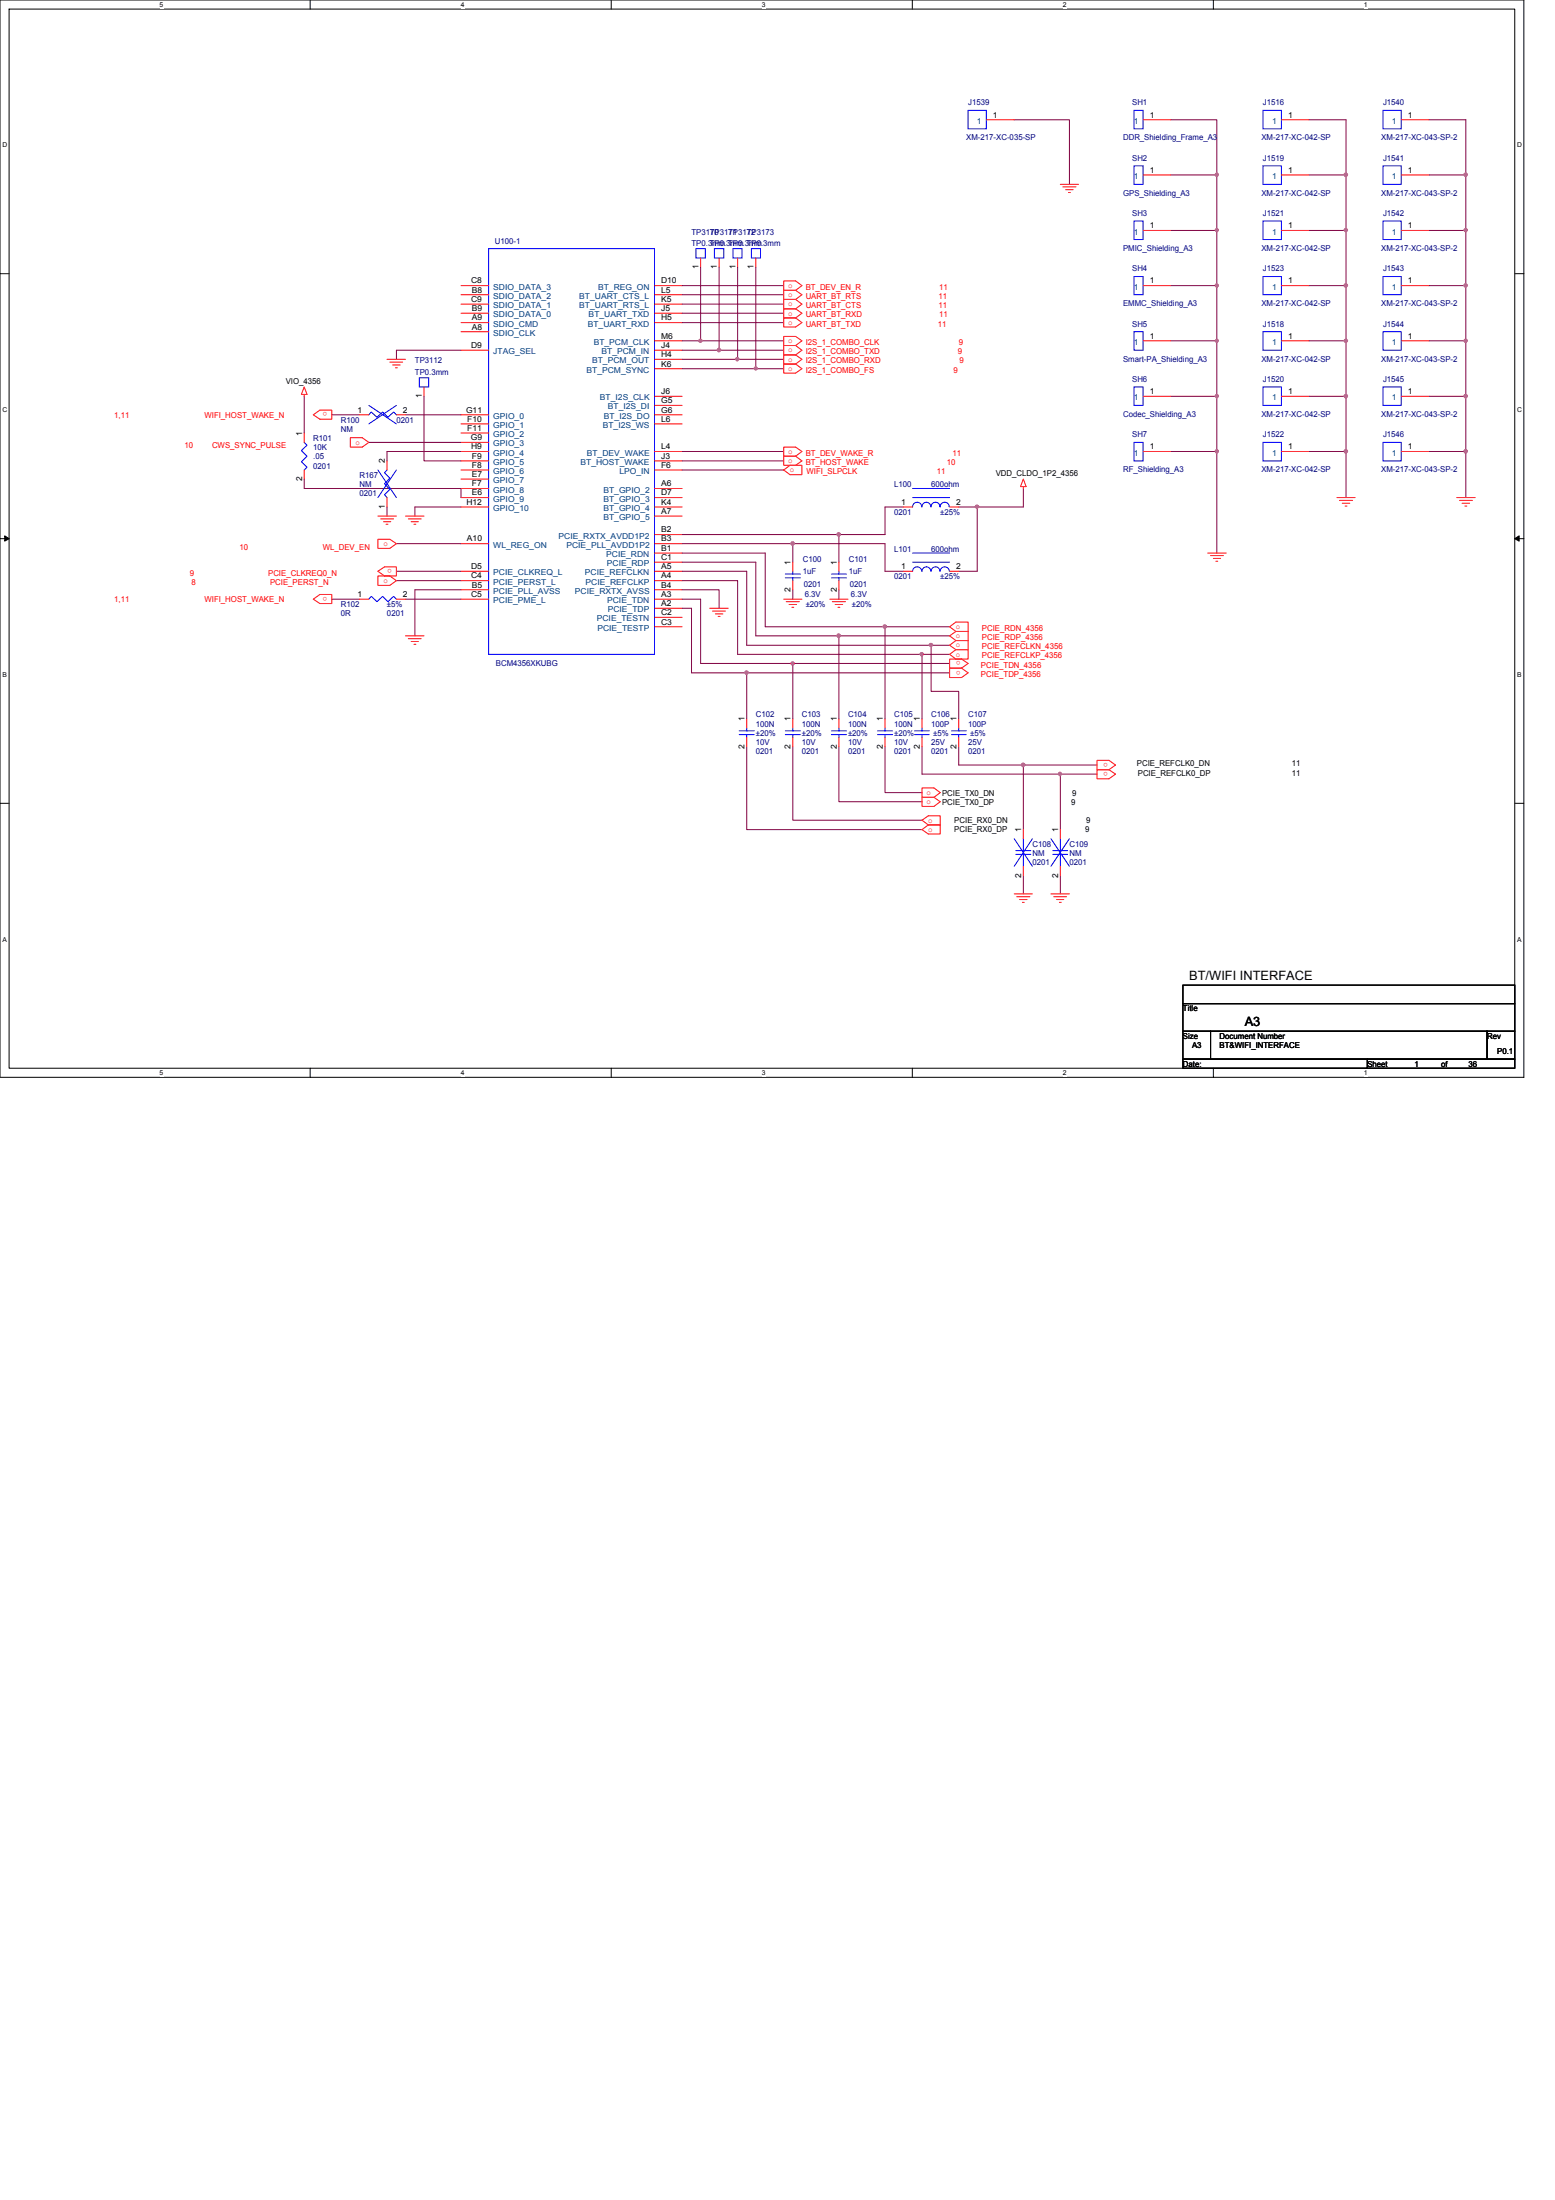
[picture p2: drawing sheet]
<svg xmlns="http://www.w3.org/2000/svg" width="210mm" height="297mm" viewBox="0 0 210 297" stroke-linecap="round" stroke-linejoin="round" font-family="sans-serif">
<path d="M0 0h205.7v145.5h-205.7zM1.2 1.2h203.3v143h-203.3z" fill="none" stroke="#000" stroke-width=".13"/>
<g fill="#fff">
<path d="M21.5 .1h.6v1h-.6z"/>
<path d="M21.5 144.4h.6v1h-.6z"/>
</g>
<path d="M41.9 0v1.2M41.9 144.2v1.3" fill="none" stroke="#000" stroke-width=".13"/>
<g fill="#fff">
<path d="M62.2 .1h.5v1h-.5z"/>
<path d="M62.2 144.4h.5v1h-.5z"/>
</g>
<path d="M82.5 0v1.2M82.5 144.2v1.3" fill="none" stroke="#000" stroke-width=".13"/>
<g fill="#fff">
<path d="M102.8 .1h.5v1h-.5z"/>
<path d="M102.8 144.4h.5v1h-.5z"/>
</g>
<path d="M123.1 0v1.2M123.1 144.2v1.3" fill="none" stroke="#000" stroke-width=".13"/>
<g fill="#fff">
<path d="M143.5 .1h.5v1h-.5z"/>
<path d="M143.5 144.4h.5v1h-.5z"/>
</g>
<path d="M163.8 0v1.2M163.8 144.2v1.3" fill="none" stroke="#000" stroke-width=".13"/>
<g fill="#fff">
<path d="M184.1 .1h.5v1h-.5z"/>
<path d="M184.1 144.4h.5v1h-.5z"/>
<path d="M.3 19.1h.7v1h-.7z"/>
<path d="M204.8 19.1h.6v1h-.6z"/>
<path d="M.3 54.8h.7v1h-.7z"/>
<path d="M204.8 54.8h.6v1h-.6z"/>
</g>
<path d="M0 37h1.2M204.5 37h1.2" fill="none" stroke="#000" stroke-width=".13"/>
<g fill="#fff">
<path d="M.3 90.6h.6v1h-.6z"/>
<path d="M204.8 90.6h.6v1h-.6z"/>
</g>
<path d="M0 72.7h1.2M.6 72.3l.6 .4-.6 .4zM204.5 72.7l.6-.4v.8zM204.5 72.7h1.2" fill="none" stroke="#000" stroke-width=".13"/>
<path d="M.6 72.3l.6 .4-.6 .4zM204.5 72.7l.6-.4v.8z" fill="#000"/>
<g fill="#fff">
<path d="M.3 126.3h.6v1h-.6z"/>
<path d="M204.8 126.3h.6v1h-.6z"/>
</g>
<path d="M0 108.5h1.2M204.5 108.5h1.2" fill="none" stroke="#000" stroke-width=".13"/>
<g fill="none" stroke="#800040" stroke-width=".13">
<path d="M62.2 47.3h-8.7v1.2M41.1 64.7v1.3h21.1v1.2M53.5 73.4h8.7M53.5 77.1h8.7M53.5 78.4h8.7M62.2 68.5h-6.2v1.2M62.2 79.6h-6.2v6.3M92.1 74.7h11.2M92.1 78.4h7.5M92.1 77.1h8.7M92.1 79.6h5v2.5M92.1 75.9h9.9"/>
<path d="M44.8 80.9h3.7M92.1 80.9h2.5v8.7h12.4M92.1 82.1h1.2"/>
</g>
<path d="M106.8 89.4h.4v.2v.1l-.2 .1-.2-.1z" fill-rule="evenodd" fill="#f0f"/>
<path d="M106.8 89.4h.4v.2v.1l-.2 .1-.2-.1z" fill="none" stroke="#f0f" stroke-width=".13"/>
<path d="M99.6 78.4v9.9h24.9M102 75.9v10M93.3 82.1v8.7h7.5" fill="none" stroke="#800040" stroke-width=".13"/>
<path d="M124.3 88.2h.3v.1v.2l-.2 .1-.1-.1z" fill-rule="evenodd" fill="#f0f"/>
<path d="M124.3 88.2h.3v.1v.2l-.2 .1-.1-.1z" fill="none" stroke="#f0f" stroke-width=".13"/>
<path d="M100.8 77.1v10h24.9" fill="none" stroke="#800040" stroke-width=".13"/>
<path d="M125.5 86.9h.3l.1 .2-.1 .1-.2 .1-.1-.1z" fill-rule="evenodd" fill="#f0f"/>
<path d="M125.5 86.9h.3l.1 .2-.1 .1-.2 .1-.1-.1z" fill="none" stroke="#f0f" stroke-width=".13"/>
<path d="M102 85.9h11.2" fill="none" stroke="#800040" stroke-width=".13"/>
<path d="M113 85.7h.4l.1 .1-.1 .2-.2 .1-.2-.1z" fill-rule="evenodd" fill="#f0f"/>
<path d="M113 85.7h.4l.1 .1-.1 .2-.2 .1-.2-.1z" fill="none" stroke="#f0f" stroke-width=".13"/>
<path d="M103.3 84.6h16.2" fill="none" stroke="#800040" stroke-width=".13"/>
<path d="M119.3 84.4h.3l.1 .2-.1 .2h-.2h-.1z" fill-rule="evenodd" fill="#f0f"/>
<path d="M119.3 84.4h.3l.1 .2-.1 .2h-.2h-.1z" fill="none" stroke="#f0f" stroke-width=".13"/>
<path d="M92.1 72.2h21.1M103.3 74.7v9.9" fill="none" stroke="#800040" stroke-width=".13"/>
<path d="M113 72h.4l.1 .1-.1 .2-.2 .1-.2-.1z" fill-rule="evenodd" fill="#f0f"/>
<path d="M113 72h.4l.1 .1-.1 .2-.2 .1-.2-.1z" fill="none" stroke="#f0f" stroke-width=".13"/>
<path d="M92.1 73.4h14.9v2.5M113.2 72.2v3.7" fill="none" stroke="#800040" stroke-width=".13"/>
<path d="M106.8 73.2h.4v.2v.1l-.2 .1-.2-.1z" fill-rule="evenodd" fill="#f0f"/>
<path d="M106.8 73.2h.4v.2v.1l-.2 .1-.2-.1z" fill="none" stroke="#f0f" stroke-width=".13"/>
<path d="M107 79.6v1.3M107 73.4h12.5v3.7M113.2 79.6v1.3M119.5 68.5v3.7h-6.3M131.9 68.5v8.6" fill="none" stroke="#800040" stroke-width=".13"/>
<path d="M131.7 68.3h.3l.1 .1-.1 .1-.1 .1-.2-.1z" fill-rule="evenodd" fill="#f0f"/>
<path d="M131.7 68.3h.3l.1 .1-.1 .1-.1 .1-.2-.1z" fill="none" stroke="#f0f" stroke-width=".13"/>
<g fill="none" stroke="#800040" stroke-width=".13">
<path d="M92.1 38.6h13.7M92.1 39.8h13.7M41.1 53.5v5M92.1 46h2.5M92.1 47.3h5M92.1 48.5h7.5M92.1 49.8h9.9M92.1 41.1h13.7M92.1 42.3h13.7M92.1 43.6h13.7M92.1 63.5h13.7M92.1 62.2h13.7"/>
<path d="M92.1 61h13.7M129.4 68.5h2.5M138.1 66v2.5M128.2 89.6h-21.2v7.5M128.2 85.9h-15v11.2M128.2 90.8h-27.4v6.3M128.2 84.6h-8.7v12.5M113.2 100.8v7.4h11.3M119.5 100.8v6.2h5"/>
</g>
<path d="M100.6 90.7h.3l.1 .1-.1 .2-.1 .1-.2-.1z" fill-rule="evenodd" fill="#f0f"/>
<path d="M100.6 90.7h.3l.1 .1-.1 .2-.1 .1-.2-.1z" fill="none" stroke="#f0f" stroke-width=".13"/>
<path d="M44.8 56h3.7M54.7 56h7.5M57.2 53.5v8.7h5M54.7 80.9h7.5M128.2 88.3h-3.7v8.8M128.2 87.1h-2.5v6.2h3.7v3.8M100.8 100.8v11.2h23.7M107 100.8v9.9h17.5M124.5 100.8v3.7h18.6M129.4 100.8v2.5h8.7v8.7" fill="none" stroke="#800040" stroke-width=".13"/>
<path d="M137.9 103.1h.4v.2v.1l-.2 .1-.2-.1z" fill-rule="evenodd" fill="#f0f"/>
<path d="M137.9 103.1h.4v.2v.1l-.2 .1-.2-.1z" fill="none" stroke="#f0f" stroke-width=".13"/>
<path d="M138.1 103.3h10M143.1 104.5v7.5" fill="none" stroke="#800040" stroke-width=".13"/>
<path d="M142.9 104.3h.3l.1 .2-.1 .2h-.1h-.2z" fill-rule="evenodd" fill="#f0f"/>
<path d="M142.9 104.3h.3l.1 .2-.1 .2h-.1h-.2z" fill="none" stroke="#f0f" stroke-width=".13"/>
<path d="M176.7 16.2h5v7.4M49.8 59.7h12.4M197.9 53.5v7.5M119.5 68.5h2.5M119.5 77.1h2.5M129.4 77.1h2.5M131.9 68.5h6.2M138.1 118.2v2.5M143.1 104.5h5M143.1 118.2v2.5" fill="none" stroke="#800040" stroke-width=".13"/>
<path d="M197.7 60.8h.3l.1 .1-.1 .2-.2 .1-.1-.1z" fill-rule="evenodd" fill="#f0f"/>
<path d="M197.7 60.8h.3l.1 .1-.1 .2-.2 .1-.1-.1z" fill="none" stroke="#f0f" stroke-width=".13"/>
<path d="M197.7 53.3h.3l.1 .2-.1 .1-.2 .1-.1-.1z" fill-rule="evenodd" fill="#f0f"/>
<path d="M197.7 53.3h.3l.1 .2-.1 .1-.2 .1-.1-.1z" fill="none" stroke="#f0f" stroke-width=".13"/>
<path d="M192.9 46h5v7.5h-5" fill="none" stroke="#800040" stroke-width=".13"/>
<path d="M197.7 45.9h.3l.1 .1-.1 .2h-.2h-.1z" fill-rule="evenodd" fill="#f0f"/>
<path d="M197.7 45.9h.3l.1 .1-.1 .2h-.2h-.1z" fill="none" stroke="#f0f" stroke-width=".13"/>
<path d="M192.9 38.6h5M192.9 31.1h5v7.5M197.9 38.6v7.4" fill="none" stroke="#800040" stroke-width=".13"/>
<path d="M197.7 38.4h.3l.1 .1-.1 .2-.2 .1-.1-.1z" fill-rule="evenodd" fill="#f0f"/>
<path d="M197.7 38.4h.3l.1 .1-.1 .2-.2 .1-.1-.1z" fill="none" stroke="#f0f" stroke-width=".13"/>
<path d="M197.7 30.9h.3l.1 .2-.1 .1-.2 .1-.1-.1z" fill-rule="evenodd" fill="#f0f"/>
<path d="M197.7 30.9h.3l.1 .2-.1 .1-.2 .1-.1-.1z" fill="none" stroke="#f0f" stroke-width=".13"/>
<path d="M192.9 16.2h5v7.4M192.9 23.6h5v7.5" fill="none" stroke="#800040" stroke-width=".13"/>
<path d="M197.7 23.4h.3l.1 .2-.1 .2h-.2h-.1z" fill-rule="evenodd" fill="#f0f"/>
<path d="M197.7 23.4h.3l.1 .2-.1 .2h-.2h-.1z" fill="none" stroke="#f0f" stroke-width=".13"/>
<path d="M176.7 23.6h5" fill="none" stroke="#800040" stroke-width=".13"/>
<path d="M181.5 23.4h.3l.1 .2-.1 .2h-.1h-.2z" fill-rule="evenodd" fill="#f0f"/>
<path d="M181.5 23.4h.3l.1 .2-.1 .2h-.1h-.2z" fill="none" stroke="#f0f" stroke-width=".13"/>
<path d="M176.7 31.1h5M181.7 23.6v7.5M181.7 31.1v7.5" fill="none" stroke="#800040" stroke-width=".13"/>
<path d="M181.5 38.4h.3l.1 .1-.1 .2-.1 .1-.2-.1z" fill-rule="evenodd" fill="#f0f"/>
<path d="M181.5 38.4h.3l.1 .1-.1 .2-.1 .1-.2-.1z" fill="none" stroke="#f0f" stroke-width=".13"/>
<path d="M181.5 30.9h.3l.1 .2-.1 .1-.1 .1-.2-.1z" fill-rule="evenodd" fill="#f0f"/>
<path d="M181.5 30.9h.3l.1 .2-.1 .1-.1 .1-.2-.1z" fill="none" stroke="#f0f" stroke-width=".13"/>
<path d="M176.7 38.6h5v7.4h-5" fill="none" stroke="#800040" stroke-width=".13"/>
<path d="M181.5 45.9h.3l.1 .1-.1 .2h-.1h-.2z" fill-rule="evenodd" fill="#f0f"/>
<path d="M181.5 45.9h.3l.1 .1-.1 .2h-.1h-.2z" fill="none" stroke="#f0f" stroke-width=".13"/>
<path d="M181.7 46v7.5h-5" fill="none" stroke="#800040" stroke-width=".13"/>
<path d="M181.5 53.3h.3l.1 .2-.1 .1-.1 .1-.2-.1z" fill-rule="evenodd" fill="#f0f"/>
<path d="M181.5 53.3h.3l.1 .2-.1 .1-.1 .1-.2-.1z" fill="none" stroke="#f0f" stroke-width=".13"/>
<path d="M181.7 53.5v7.5" fill="none" stroke="#800040" stroke-width=".13"/>
<path d="M181.5 60.8h.3l.1 .1-.1 .2-.1 .1-.2-.1z" fill-rule="evenodd" fill="#f0f"/>
<path d="M181.5 60.8h.3l.1 .1-.1 .2-.1 .1-.2-.1z" fill="none" stroke="#f0f" stroke-width=".13"/>
<path d="M158 16.2h6.3v7.4M176.7 61h5v6.2M192.9 61h5v6.2" fill="none" stroke="#800040" stroke-width=".13"/>
<path d="M164.1 23.4h.3l.1 .2-.1 .2h-.1h-.2z" fill-rule="evenodd" fill="#f0f"/>
<path d="M164.1 23.4h.3l.1 .2-.1 .2h-.1h-.2z" fill="none" stroke="#f0f" stroke-width=".13"/>
<path d="M158 23.6h6.3v7.5M158 31.1h6.3v7.5" fill="none" stroke="#800040" stroke-width=".13"/>
<path d="M164.1 30.9h.3l.1 .2-.1 .1-.1 .1-.2-.1z" fill-rule="evenodd" fill="#f0f"/>
<path d="M164.1 30.9h.3l.1 .2-.1 .1-.1 .1-.2-.1z" fill="none" stroke="#f0f" stroke-width=".13"/>
<path d="M164.1 38.4h.3l.1 .1-.1 .2-.1 .1-.2-.1z" fill-rule="evenodd" fill="#f0f"/>
<path d="M164.1 38.4h.3l.1 .1-.1 .2-.1 .1-.2-.1z" fill="none" stroke="#f0f" stroke-width=".13"/>
<path d="M158 38.6h6.3v7.4M158 46h6.3v7.5" fill="none" stroke="#800040" stroke-width=".13"/>
<path d="M164.1 45.9h.3l.1 .1-.1 .2h-.1h-.2z" fill-rule="evenodd" fill="#f0f"/>
<path d="M164.1 45.9h.3l.1 .1-.1 .2h-.1h-.2z" fill="none" stroke="#f0f" stroke-width=".13"/>
<path d="M158 53.5h6.3v7.5" fill="none" stroke="#800040" stroke-width=".13"/>
<path d="M164.1 53.3h.3l.1 .2-.1 .1-.1 .1-.2-.1z" fill-rule="evenodd" fill="#f0f"/>
<path d="M164.1 53.3h.3l.1 .2-.1 .1-.1 .1-.2-.1z" fill="none" stroke="#f0f" stroke-width=".13"/>
<path d="M158 61h6.3v13.7" fill="none" stroke="#800040" stroke-width=".13"/>
<path d="M164.1 60.8h.3l.1 .1-.1 .2-.1 .1-.2-.1z" fill-rule="evenodd" fill="#f0f"/>
<path d="M164.1 60.8h.3l.1 .1-.1 .2-.1 .1-.2-.1z" fill="none" stroke="#f0f" stroke-width=".13"/>
<path d="M94.6 36.1v9.9h11.2M52.2 68.5v1.2M62.2 61h-10v1.2" fill="none" stroke="#800040" stroke-width=".13"/>
<path d="M94.4 45.9h.3l.1 .1-.1 .2h-.2h-.1z" fill-rule="evenodd" fill="#f0f"/>
<path d="M94.4 45.9h.3l.1 .1-.1 .2h-.2h-.1z" fill="none" stroke="#f0f" stroke-width=".13"/>
<path d="M97.1 36.1v11.2h8.7" fill="none" stroke="#800040" stroke-width=".13"/>
<path d="M96.9 47.1h.3l.1 .1-.1 .2-.2 .1-.1-.1z" fill-rule="evenodd" fill="#f0f"/>
<path d="M96.9 47.1h.3l.1 .1-.1 .2-.2 .1-.1-.1z" fill="none" stroke="#f0f" stroke-width=".13"/>
<path d="M99.6 36.1v12.4h6.2" fill="none" stroke="#800040" stroke-width=".13"/>
<path d="M99.4 48.3h.3v.2v.1l-.2 .1-.1-.1z" fill-rule="evenodd" fill="#f0f"/>
<path d="M99.4 48.3h.3v.2v.1l-.2 .1-.1-.1z" fill="none" stroke="#f0f" stroke-width=".13"/>
<path d="M102 36.1v13.7h3.8" fill="none" stroke="#800040" stroke-width=".13"/>
<path d="M101.9 49.6h.3v.1v.2l-.2 .1-.1-.1z" fill-rule="evenodd" fill="#f0f"/>
<path d="M101.9 49.6h.3v.1v.2l-.2 .1-.1-.1z" fill="none" stroke="#f0f" stroke-width=".13"/>
<path d="M136.9 16.2h7.5v8.7" fill="none" stroke="#800040" stroke-width=".13"/>
<g fill="none" stroke="#f00" stroke-width=".13">
<path d="M133.1 16.2h3.8M154.3 16.2h3.7M173 16.2h3.7M189.1 16.2h3.8M62.2 38.6h3.8M62.2 39.8h3.8M88.3 38.6h3.8M88.3 39.8h3.8M94.6 34.8v1.3M97.1 34.8v1.3M99.6 34.8v1.3M102 34.8v1.3"/>
<path d="M105.8 37.9h1.6l.8 .7-.8 .6h-1.6zM107.4 39.2l.8 .6-.8 .6M107.4 39.2h-1.6v1.2h1.6M143.1 24.9h2.5M143.5 25.2h1.7M143.8 25.6h1.1M144.2 26h.3M154.3 31.1h3.7M154.3 38.6h3.7M154.3 23.6h3.7M173 23.6h3.7M173 31.1h3.7"/>
<path d="M173 38.6h3.7M189.1 31.1h3.8M189.1 23.6h3.8M189.1 38.6h3.8M41.1 52.2l.3 1.1h-.7zM41.1 53.3v.2M41.1 58.5v1.2M42.3 56l.9-.6h1.6v1.2h-1.6zM47.3 59.1h1.6l.9 .6-.9 .7h-1.6zM48.5 56h1.3M52.2 48.5h2.5M52.6 48.9h1.8"/>
<path d="M53 49.3h1M53.4 49.7h.2M53.5 56h1.2M57.2 52.2v1.3M62.2 41.1h3.8M62.2 42.3h3.8M62.2 43.6h3.8M62.2 44.8h3.8M62.2 47.3h3.8M62.2 58.5h3.8M62.2 59.7h3.8M62.2 56h3.8"/>
<path d="M62.2 57.2h3.8M88.3 41.1h3.8M88.3 42.3h3.8M88.3 43.6h3.8M88.3 46h3.8M88.3 47.3h3.8M88.3 48.5h3.8M88.3 49.8h3.8M88.3 53.5h3.8M88.3 54.7h3.8M88.3 56h3.8M88.3 57.2h3.8"/>
<path d="M105.8 45.4h1.6l.8 .6-.8 .7h-1.6zM105.8 49.1h1.6l.8 .7-.8 .6h-1.6zM105.8 42.9h1.6l.8 .7-.8 .6h-1.6zM107.4 46.7l.8 .6-.8 .6M107.4 47.9l.8 .6-.8 .6M107.4 40.4l.8 .7-.8 .6M107.4 41.7l.8 .6-.8 .6M107.4 46.7h-1.6v1.2h1.6M107.4 47.9h-1.6v1.2h1.6M107.4 40.4h-1.6v1.3h1.6M107.4 41.7h-1.6v1.2h1.6M154.3 46h3.7"/>
<path d="M154.3 53.5h3.7M173 46h3.7M173 53.5h3.7M189.1 53.5h3.8M189.1 46h3.8M41.1 63.5v1.2M51 72.8h1.6l.9 .6-.9 .6h-1.6zM51 77.8h1.6l.9 .6-.9 .6h-1.6zM51 69.7h2.5M51 77.1l.9-.6h1.6v1.3h-1.6zM51.4 70.1h1.7M51.8 70.4h.9"/>
<path d="M52.1 70.8h.3M52.2 67.2v1.3M52.2 62.2v1.3M54.7 69.7h2.5M55.1 70.1h1.8M55.5 70.4h1M55.9 70.8h.2M62.2 64.7h3.8M62.2 63.5h3.8M62.2 61h3.8M62.2 62.2h3.8M62.2 73.4h3.8"/>
<path d="M62.2 77.1h3.8M62.2 78.4h3.8M62.2 79.6h3.8M62.2 66h3.8M62.2 67.2h3.8M62.2 68.5h3.8M88.3 69.7h3.8M88.3 66h3.8M88.3 67.2h3.8M88.3 68.5h3.8M88.3 61h3.8M88.3 62.2h3.8"/>
<path d="M88.3 63.5h3.8M88.3 72.2h3.8M88.3 73.4h3.8M88.3 74.7h3.8M88.3 75.9h3.8M88.3 77.1h3.8M88.3 78.4h3.8M88.3 79.6h3.8M105.8 60.4h1.6l.8 .6-.8 .6h-1.6zM105.8 61.6h1.6l.8 .6-.8 .6h-1.6zM105.8 63.5l.8-.7h1.6v1.3h-1.6zM107 75.9v1.2"/>
<path d="M107 78.4v1.2M113.2 75.9v1.2M113.2 78.4v1.2M122 77.1h1.2M122 68.5h1.2M128.2 77.1h1.2M128.2 68.5h1.2M138.1 65.7v.3M138.1 64.7l.4 1h-.7zM154.3 61h3.7M163 74.7h2.5M163.4 75h1.7"/>
<path d="M163.8 75.4h1M164.1 75.8h.3M173 61h3.7M180.5 67.2h2.4M180.8 67.6h1.8M181.2 67.9h1M181.6 68.3h.2M189.1 61h3.8M196.6 67.2h2.5M197 67.6h1.8M197.4 67.9h1M197.7 68.3h.3"/>
<path d="M42.3 80.9l.9-.6h1.6v1.2h-1.6zM48.5 80.9h1.3M53.5 80.9h1.2M54.7 85.9h2.5M55.1 86.2h1.8M55.5 86.6h1M55.9 87h.2M62.2 80.9h3.8M88.3 80.9h3.8M88.3 82.1h3.8M88.3 83.4h3.8M88.3 84.6h3.8"/>
<path d="M95.8 82.1h2.5M96.2 82.5h1.7M96.6 82.9h1M96.9 83.2h.3M100.8 97.1v1.2M100.8 99.6v1.2M105.8 80.9h2.4M106.1 81.2h1.8M106.5 81.6h1M106.9 82h.2M107 97.1v1.2M107 99.6v1.2"/>
<path d="M112 80.9h2.5M112.4 81.2h1.7M112.7 81.6h1M113.1 82h.3M113.2 97.1v1.2M113.2 99.6v1.2M119.5 97.1v1.2M119.5 99.6v1.2M124.5 97.1v1.2M124.5 99.6v1.2M128.2 88.3l.8-.6h1.7v1.3h-1.7zM128.2 84.6l.8-.6h1.7v1.3h-1.7z"/>
<path d="M128.2 90.2h1.6l.9 .6-.9 .7h-1.6zM128.2 89h1.6l.9 .6-.9 .6h-1.6zM129 86.5l-.8 .6 .8 .6M129 85.3l-.8 .6 .8 .6M129 86.5h1.7v1.2h-1.7M129 85.3h1.7v1.2h-1.7M129.4 97.1v1.2M129.4 99.6v1.2M124.5 106.4h1.6l.8 .6-.8 .7h-1.6zM124.5 107.7h1.6l.8 .5-.8 .7h-1.6zM124.5 110.7l.8-.5h1.6v1.2h-1.6zM124.5 112l.8-.6h1.6v1.2h-1.6z"/>
<path d="M138.1 112v1.2M138.1 117v1.2M143.1 112v1.2M143.1 117v1.2M148.1 103.9h1.6l.9 .6-.9 .7h-1.6zM148.1 102.7h1.6l.9 .6-.9 .6h-1.6zM136.9 120.7h2.5M137.2 121.1h1.8M137.6 121.5h1M138 121.8h.3M141.9 120.7h2.5M142.2 121.1h1.8"/>
<path d="M142.6 121.5h1M143 121.8h.3"/>
</g>
<path d="M159.7 133h44.8v2.5h-44.8zM159.7 135.5h44.8v3.7h-44.8zM159.7 139.2h3.7v3.8h-3.7zM163.4 139.2h37.3v3.8h-37.3zM200.7 139.2h3.8v3.8h-3.8zM159.7 143h24.9v1.2h-24.9zM184.6 143h19.9v1.2h-19.9z" fill="none" stroke="#000" stroke-width=".13"/>
<g fill="none" stroke="#00f" stroke-width=".13">
<path d="M130.7 14.9h2.4v2.5h-2.4zM153.1 14.9h1.2v2.5h-1.2zM170.5 14.9h2.5v2.5h-2.5zM186.7 14.9h2.4v2.5h-2.4zM66 33.6h22.3v54.7h-22.3zM93.9 33.6h1.3v1.2h-1.3zM96.4 33.6h1.3v1.2h-1.3zM98.9 33.6h1.3v1.2h-1.3zM101.4 33.6h1.3v1.2h-1.3zM153.1 29.8h1.2v2.5h-1.2zM153.1 37.3h1.2v2.5h-1.2zM153.1 22.4h1.2v2.5h-1.2z"/>
<path d="M170.5 22.4h2.5v2.5h-2.5zM170.5 29.8h2.5v2.5h-2.5zM170.5 37.3h2.5v2.5h-2.5zM186.7 29.8h2.4v2.5h-2.4zM186.7 22.4h2.4v2.5h-2.4zM186.7 37.3h2.4v2.5h-2.4zM41.1 59.7l.3 .4-.7 .7 .7 .8-.7 .8 .7 .7-.3 .4M49.8 54.7l3.7 2.5M49.8 56l.3-.4 .8 .7 .7-.7 .8 .7 .7-.7 .4 .4M53.5 54.7l-3.7 2.5M56.6 51h1.3v1.2h-1.3zM153.1 44.8h1.2v2.5h-1.2z"/>
<path d="M153.1 52.2h1.2v2.5h-1.2zM153.1 59.7h1.2v2.5h-1.2zM170.5 44.8h2.5v2.5h-2.5zM170.5 52.2h2.5v2.5h-2.5zM170.5 59.7h2.5v2.5h-2.5zM186.7 59.7h2.4v2.5h-2.4zM186.7 52.2h2.4v2.5h-2.4zM186.7 44.8h2.4v2.5h-2.4zM51 63.5l2.5 3.7M52.2 63.5l-.3 .3 .7 .8-.7 .7 .7 .8-.7 .7 .3 .4M53.5 63.5l-2.5 3.7M106 77.5h2"/>
<path d="M106 78h2M107 77.1v.4M107 78v.4M112.2 77.5h2.1M112.2 78h2.1M113.2 77.1v.4M113.2 78v.4M123.2 75.9h5M123.2 74.7h5M123.2 67.2h5M123.2 66h5M124.4 68.4a.59 .59 0 0 0-.6-.6 .59 .59 0 0 0-.6 .6v.1"/>
<path d="M124.4 77.1a.61 .61 0 0 0-.6-.6 .61 .61 0 0 0-.6 .6M125.6 68.4a.57 .57 0 0 0-.6-.6 .57 .57 0 0 0-.5 .7M125.6 77.1a.59 .59 0 0 0-.5-.6 .59 .59 0 0 0-.6 .6M126.8 68.4a.57 .57 0 0 0-.6-.6 .57 .57 0 0 0-.5 .7M126.9 77.1a.59 .59 0 0 0-.6-.6 .59 .59 0 0 0-.6 .6M128.1 68.4a.59 .59 0 0 0-.6-.6 .59 .59 0 0 0-.6 .6v.1M128.1 77.1a.61 .61 0 0 0-.6-.6 .61 .61 0 0 0-.6 .6M49.8 80.9l.3-.4 .8 .7 .7-.7 .8 .7 .7-.7 .4 .4M99.8 98.7h2M99.8 99.2h2M100.8 98.3v.4M100.8 99.2v.4"/>
<path d="M106 98.7h2M106 99.2h2M107 98.3v.4M107 99.2v.4M112.2 98.7h2.1M112.2 99.2h2.1M113.2 98.3v.4M113.2 99.2v.4M118.4 98.7h2.1M118.4 99.2h2.1M119.5 98.3v.4M119.5 99.2v.4"/>
<path d="M123.4 98.7h2M123.4 99.2h2M124.5 98.3v.4M124.5 99.2v.4M128.4 98.7h2M128.4 99.2h2M129.4 98.3v.4M129.4 99.2v.4M136.9 113.2l2.5 3.8M137.1 114.9h2M137.1 115.4h2M138.1 113.2v1.7"/>
<path d="M138.1 115.4v1.6M139.4 113.2l-2.5 3.8M141.9 113.2l2.5 3.8M142.1 114.9h2M142.1 115.4h2M143.1 113.2v1.7M143.1 115.4v1.6M144.4 113.2l-2.5 3.8"/>
</g>
<path d="M106.8 89.4h.4v.2v.1l-.2 .1-.2-.1z" fill-rule="evenodd" fill="#f0f"/>
<path d="M106.8 89.4h.4v.2v.1l-.2 .1-.2-.1z" fill="none" stroke="#f0f" stroke-width=".13"/>
<path d="M124.3 88.2h.3v.1v.2l-.2 .1-.1-.1z" fill-rule="evenodd" fill="#f0f"/>
<path d="M124.3 88.2h.3v.1v.2l-.2 .1-.1-.1z" fill="none" stroke="#f0f" stroke-width=".13"/>
<path d="M125.5 86.9h.3l.1 .2-.1 .1-.2 .1-.1-.1z" fill-rule="evenodd" fill="#f0f"/>
<path d="M125.5 86.9h.3l.1 .2-.1 .1-.2 .1-.1-.1z" fill="none" stroke="#f0f" stroke-width=".13"/>
<path d="M113 85.7h.4l.1 .1-.1 .2-.2 .1-.2-.1z" fill-rule="evenodd" fill="#f0f"/>
<path d="M113 85.7h.4l.1 .1-.1 .2-.2 .1-.2-.1z" fill="none" stroke="#f0f" stroke-width=".13"/>
<path d="M119.3 84.4h.3l.1 .2-.1 .2h-.2h-.1z" fill-rule="evenodd" fill="#f0f"/>
<path d="M119.3 84.4h.3l.1 .2-.1 .2h-.2h-.1z" fill="none" stroke="#f0f" stroke-width=".13"/>
<path d="M113 72h.4l.1 .1-.1 .2-.2 .1-.2-.1z" fill-rule="evenodd" fill="#f0f"/>
<path d="M113 72h.4l.1 .1-.1 .2-.2 .1-.2-.1z" fill="none" stroke="#f0f" stroke-width=".13"/>
<path d="M106.8 73.2h.4v.2v.1l-.2 .1-.2-.1z" fill-rule="evenodd" fill="#f0f"/>
<path d="M106.8 73.2h.4v.2v.1l-.2 .1-.2-.1z" fill="none" stroke="#f0f" stroke-width=".13"/>
<path d="M131.7 68.3h.3l.1 .1-.1 .1-.1 .1-.2-.1z" fill-rule="evenodd" fill="#f0f"/>
<path d="M131.7 68.3h.3l.1 .1-.1 .1-.1 .1-.2-.1z" fill="none" stroke="#f0f" stroke-width=".13"/>
<path d="M100.6 90.7h.3l.1 .1-.1 .2-.1 .1-.2-.1z" fill-rule="evenodd" fill="#f0f"/>
<path d="M100.6 90.7h.3l.1 .1-.1 .2-.1 .1-.2-.1z" fill="none" stroke="#f0f" stroke-width=".13"/>
<path d="M137.9 103.1h.4v.2v.1l-.2 .1-.2-.1z" fill-rule="evenodd" fill="#f0f"/>
<path d="M137.9 103.1h.4v.2v.1l-.2 .1-.2-.1z" fill="none" stroke="#f0f" stroke-width=".13"/>
<path d="M142.9 104.3h.3l.1 .2-.1 .2h-.1h-.2z" fill-rule="evenodd" fill="#f0f"/>
<path d="M142.9 104.3h.3l.1 .2-.1 .2h-.1h-.2z" fill="none" stroke="#f0f" stroke-width=".13"/>
<path d="M197.7 60.8h.3l.1 .1-.1 .2-.2 .1-.1-.1z" fill-rule="evenodd" fill="#f0f"/>
<path d="M197.7 60.8h.3l.1 .1-.1 .2-.2 .1-.1-.1z" fill="none" stroke="#f0f" stroke-width=".13"/>
<path d="M197.7 53.3h.3l.1 .2-.1 .1-.2 .1-.1-.1z" fill-rule="evenodd" fill="#f0f"/>
<path d="M197.7 53.3h.3l.1 .2-.1 .1-.2 .1-.1-.1z" fill="none" stroke="#f0f" stroke-width=".13"/>
<path d="M197.7 45.9h.3l.1 .1-.1 .2h-.2h-.1z" fill-rule="evenodd" fill="#f0f"/>
<path d="M197.7 45.9h.3l.1 .1-.1 .2h-.2h-.1z" fill="none" stroke="#f0f" stroke-width=".13"/>
<path d="M197.7 38.4h.3l.1 .1-.1 .2-.2 .1-.1-.1z" fill-rule="evenodd" fill="#f0f"/>
<path d="M197.7 38.4h.3l.1 .1-.1 .2-.2 .1-.1-.1z" fill="none" stroke="#f0f" stroke-width=".13"/>
<path d="M197.7 30.9h.3l.1 .2-.1 .1-.2 .1-.1-.1z" fill-rule="evenodd" fill="#f0f"/>
<path d="M197.7 30.9h.3l.1 .2-.1 .1-.2 .1-.1-.1z" fill="none" stroke="#f0f" stroke-width=".13"/>
<path d="M197.7 23.4h.3l.1 .2-.1 .2h-.2h-.1z" fill-rule="evenodd" fill="#f0f"/>
<path d="M197.7 23.4h.3l.1 .2-.1 .2h-.2h-.1z" fill="none" stroke="#f0f" stroke-width=".13"/>
<path d="M181.5 23.4h.3l.1 .2-.1 .2h-.1h-.2z" fill-rule="evenodd" fill="#f0f"/>
<path d="M181.5 23.4h.3l.1 .2-.1 .2h-.1h-.2z" fill="none" stroke="#f0f" stroke-width=".13"/>
<path d="M181.5 38.4h.3l.1 .1-.1 .2-.1 .1-.2-.1z" fill-rule="evenodd" fill="#f0f"/>
<path d="M181.5 38.4h.3l.1 .1-.1 .2-.1 .1-.2-.1z" fill="none" stroke="#f0f" stroke-width=".13"/>
<path d="M181.5 30.9h.3l.1 .2-.1 .1-.1 .1-.2-.1z" fill-rule="evenodd" fill="#f0f"/>
<path d="M181.5 30.9h.3l.1 .2-.1 .1-.1 .1-.2-.1z" fill="none" stroke="#f0f" stroke-width=".13"/>
<path d="M181.5 45.9h.3l.1 .1-.1 .2h-.1h-.2z" fill-rule="evenodd" fill="#f0f"/>
<path d="M181.5 45.9h.3l.1 .1-.1 .2h-.1h-.2z" fill="none" stroke="#f0f" stroke-width=".13"/>
<path d="M181.5 53.3h.3l.1 .2-.1 .1-.1 .1-.2-.1z" fill-rule="evenodd" fill="#f0f"/>
<path d="M181.5 53.3h.3l.1 .2-.1 .1-.1 .1-.2-.1z" fill="none" stroke="#f0f" stroke-width=".13"/>
<path d="M181.5 60.8h.3l.1 .1-.1 .2-.1 .1-.2-.1z" fill-rule="evenodd" fill="#f0f"/>
<path d="M181.5 60.8h.3l.1 .1-.1 .2-.1 .1-.2-.1z" fill="none" stroke="#f0f" stroke-width=".13"/>
<path d="M164.1 23.4h.3l.1 .2-.1 .2h-.1h-.2z" fill-rule="evenodd" fill="#f0f"/>
<path d="M164.1 23.4h.3l.1 .2-.1 .2h-.1h-.2z" fill="none" stroke="#f0f" stroke-width=".13"/>
<path d="M164.1 30.9h.3l.1 .2-.1 .1-.1 .1-.2-.1z" fill-rule="evenodd" fill="#f0f"/>
<path d="M164.1 30.9h.3l.1 .2-.1 .1-.1 .1-.2-.1z" fill="none" stroke="#f0f" stroke-width=".13"/>
<path d="M164.1 38.4h.3l.1 .1-.1 .2-.1 .1-.2-.1z" fill-rule="evenodd" fill="#f0f"/>
<path d="M164.1 38.4h.3l.1 .1-.1 .2-.1 .1-.2-.1z" fill="none" stroke="#f0f" stroke-width=".13"/>
<path d="M164.1 45.9h.3l.1 .1-.1 .2h-.1h-.2z" fill-rule="evenodd" fill="#f0f"/>
<path d="M164.1 45.9h.3l.1 .1-.1 .2h-.1h-.2z" fill="none" stroke="#f0f" stroke-width=".13"/>
<path d="M164.1 53.3h.3l.1 .2-.1 .1-.1 .1-.2-.1z" fill-rule="evenodd" fill="#f0f"/>
<path d="M164.1 53.3h.3l.1 .2-.1 .1-.1 .1-.2-.1z" fill="none" stroke="#f0f" stroke-width=".13"/>
<path d="M164.1 60.8h.3l.1 .1-.1 .2-.1 .1-.2-.1z" fill-rule="evenodd" fill="#f0f"/>
<path d="M164.1 60.8h.3l.1 .1-.1 .2-.1 .1-.2-.1z" fill="none" stroke="#f0f" stroke-width=".13"/>
<path d="M94.4 45.9h.3l.1 .1-.1 .2h-.2h-.1z" fill-rule="evenodd" fill="#f0f"/>
<path d="M94.4 45.9h.3l.1 .1-.1 .2h-.2h-.1z" fill="none" stroke="#f0f" stroke-width=".13"/>
<path d="M96.9 47.1h.3l.1 .1-.1 .2-.2 .1-.1-.1z" fill-rule="evenodd" fill="#f0f"/>
<path d="M96.9 47.1h.3l.1 .1-.1 .2-.2 .1-.1-.1z" fill="none" stroke="#f0f" stroke-width=".13"/>
<path d="M99.4 48.3h.3v.2v.1l-.2 .1-.1-.1z" fill-rule="evenodd" fill="#f0f"/>
<path d="M99.4 48.3h.3v.2v.1l-.2 .1-.1-.1z" fill="none" stroke="#f0f" stroke-width=".13"/>
<path d="M101.9 49.6h.3v.1v.2l-.2 .1-.1-.1z" fill-rule="evenodd" fill="#f0f"/>
<path d="M101.9 49.6h.3v.1v.2l-.2 .1-.1-.1z" fill="none" stroke="#f0f" stroke-width=".13"/>
<g font-size="1.7">
<text x="160.5" y="132.3">BT/WIFI INTERFACE</text>
<text x="168" y="138.5">A3</text>
</g>
<g font-size="1.1" fill="#000080">
<text x="130.7" y="14.2">J1539</text>
<text x="152.8" y="14.2">SH1</text>
<text x="170.5" y="14.2">J1516</text>
<text x="186.7" y="14.2">J1540</text>
<text x="130.4" y="19">XM-217-XC-035-SP</text>
<text x="151.6" y="19">DDR_Shielding_Frame_A3</text>
<text x="152.8" y="21.7">SH2</text>
<text x="170.3" y="19">XM-217-XC-042-SP</text>
<text x="170.5" y="21.7">J1519</text>
<text x="186.4" y="19">XM-217-XC-043-SP-2</text>
<text x="186.7" y="21.7">J1541</text>
<text x="151.6" y="26.4">GPS_Shielding_A3</text>
<text x="152.8" y="29.2">SH3</text>
<text x="170.3" y="26.4">XM-217-XC-042-SP</text>
<text x="170.5" y="29.2">J1521</text>
<text x="186.4" y="26.4">XM-217-XC-043-SP-2</text>
<text x="186.7" y="29.2">J1542</text>
<text x="66.8" y="32.9">U100-1</text>
<text x="93.3" y="31.7">TP3170</text>
<text x="93.3" y="33.1">TP0.3mm TP0.3mm</text>
<text x="95.8" y="31.7">TP3171</text>
<text x="95.8" y="33.1">TP0.3mm TP0.3mm</text>
<text x="98.3" y="31.7">TP3172</text>
<text x="100.8" y="31.7">TP3173</text>
<text x="151.6" y="33.9">PMIC_Shielding_A3</text>
<text x="170.3" y="33.9">XM-217-XC-042-SP</text>
<text x="186.4" y="33.9">XM-217-XC-043-SP-2</text>
<text x="151.6" y="41.4">EMMC_Shielding_A3</text>
<text x="152.8" y="36.6">SH4</text>
<text x="170.3" y="41.4">XM-217-XC-042-SP</text>
<text x="170.5" y="36.6">J1523</text>
<text x="186.4" y="41.4">XM-217-XC-043-SP-2</text>
<text x="186.7" y="36.6">J1543</text>
<text x="152.8" y="44.1">SH5</text>
<text x="170.5" y="44.1">J1518</text>
<text x="186.7" y="44.1">J1544</text>
<text x="56" y="49.1">TP3112</text>
<text x="56" y="50.6">TP0.3mm</text>
<text x="151.6" y="48.9">Smart-PA_Shielding_A3</text>
<text x="152.8" y="51.6">SH6</text>
<text x="170.3" y="48.9">XM-217-XC-042-SP</text>
<text x="170.5" y="51.6">J1520</text>
<text x="186.4" y="48.9">XM-217-XC-043-SP-2</text>
<text x="186.7" y="51.6">J1545</text>
<text x="42.3" y="59.5">R101</text>
<text x="46" y="57.1">R100</text>
<text x="46" y="58.3">NM</text>
<text x="53.5" y="57.1">0201</text>
<text x="151.6" y="56.3">Codec_Shielding_A3</text>
<text x="152.8" y="59.1">SH7</text>
<text x="170.3" y="56.3">XM-217-XC-042-SP</text>
<text x="170.5" y="59.1">J1522</text>
<text x="186.4" y="56.3">XM-217-XC-043-SP-2</text>
<text x="186.7" y="59.1">J1546</text>
<text x="42.3" y="60.8">10K</text>
<text x="42.3" y="62">.05</text>
<text x="42.3" y="63.3">0201</text>
<text x="48.5" y="64.5">R167</text>
<text x="48.5" y="65.7">NM</text>
<text x="120.7" y="65.7">L100</text>
<text x="125.7" y="65.7">600ohm</text>
<text x="151.6" y="63.8">RF_Shielding_A3</text>
<text x="170.3" y="63.8">XM-217-XC-042-SP</text>
<text x="186.4" y="63.8">XM-217-XC-043-SP-2</text>
<text x="48.5" y="67">0201</text>
<text x="120.7" y="69.5">0201</text>
<text x="126.9" y="69.5">±25%</text>
<text x="108.4" y="75.9">C100</text>
<text x="108.4" y="77.5">1uF</text>
<text x="114.6" y="75.9">C101</text>
<text x="114.6" y="77.5">1uF</text>
<text x="120.7" y="74.5">L101</text>
<text x="125.7" y="74.5">600ohm</text>
<text x="46" y="82">R102</text>
<text x="46" y="83.2">0R</text>
<text x="52.2" y="82">±5%</text>
<text x="52.2" y="83.2">0201</text>
<text x="108.5" y="79.2">0201</text>
<text x="108.6" y="80.6">6.3V</text>
<text x="108.8" y="82">±20%</text>
<text x="114.7" y="79.2">0201</text>
<text x="114.9" y="80.6">6.3V</text>
<text x="115" y="82">±20%</text>
<text x="120.7" y="78.2">0201</text>
<text x="126.9" y="78.2">±25%</text>
<text x="66.9" y="89.9">BCM4356XKUBG</text>
<text x="102" y="96.9">C102</text>
<text x="102" y="98.1">100N</text>
<text x="102" y="101.9">0201</text>
<text x="102" y="100.6">10V</text>
<text x="102" y="99.4">±20%</text>
<text x="108.2" y="96.9">C103</text>
<text x="108.2" y="98.1">100N</text>
<text x="108.2" y="101.9">0201</text>
<text x="108.2" y="100.6">10V</text>
<text x="108.2" y="99.4">±20%</text>
<text x="114.5" y="96.9">C104</text>
<text x="114.5" y="98.1">100N</text>
<text x="114.5" y="101.9">0201</text>
<text x="114.5" y="100.6">10V</text>
<text x="114.5" y="99.4">±20%</text>
<text x="120.7" y="96.9">C105</text>
<text x="120.7" y="98.1">100N</text>
<text x="120.7" y="101.9">0201</text>
<text x="120.7" y="100.6">10V</text>
<text x="120.7" y="99.4">±20%</text>
<text x="125.7" y="96.9">C106</text>
<text x="125.7" y="98.1">100P</text>
<text x="125.7" y="101.9">0201</text>
<text x="125.7" y="100.6">25V</text>
<text x="126" y="99.4">±5%</text>
<text x="130.7" y="96.9">C107</text>
<text x="130.7" y="98.1">100P</text>
<text x="130.7" y="101.9">0201</text>
<text x="130.7" y="100.6">25V</text>
<text x="131" y="99.4">±5%</text>
<text x="139.4" y="114.3">C108</text>
<text x="139.4" y="115.5">NM</text>
<text x="139.4" y="116.8">0201</text>
<text x="144.4" y="114.3">C109</text>
<text x="144.4" y="115.5">NM</text>
<text x="144.4" y="116.8">0201</text>
</g>
<g font-size="1.1" fill="#004080">
<text x="131.9" y="16.7">1</text>
<text x="153" y="16.7">1</text>
<text x="171.7" y="16.7">1</text>
<text x="187.9" y="16.7">1</text>
<text x="153" y="24.2">1</text>
<text x="171.7" y="24.2">1</text>
<text x="187.9" y="24.2">1</text>
<text x="153" y="31.7">1</text>
<text x="171.7" y="31.7">1</text>
<text x="187.9" y="31.7">1</text>
<text x="66.6" y="39.1">SDIO_DATA_3</text>
<text x="66.6" y="40.3">SDIO_DATA_2</text>
<text x="66.6" y="41.6">SDIO_DATA_1</text>
<text x="78.2" y="40.3">BT_UART_CTS_L</text>
<text x="78.2" y="41.6">BT_UART_RTS_L</text>
<text x="80.7" y="39.1">BT_REG_ON</text>
<text x="153" y="39.1">1</text>
<text x="171.7" y="39.1">1</text>
<text x="187.9" y="39.1">1</text>
<text x="66.6" y="42.8">SDIO_DATA_0</text>
<text x="66.6" y="44.1">SDIO_CMD</text>
<text x="66.6" y="45.3">SDIO_CLK</text>
<text x="66.6" y="47.8">JTAG_SEL</text>
<text x="79.3" y="44.1">BT_UART_RXD</text>
<text x="79.5" y="42.8">BT_UART_TXD</text>
<text x="80.1" y="46.6">BT_PCM_CLK</text>
<text x="81.2" y="47.8">BT_PCM_IN</text>
<text x="153" y="46.6">1</text>
<text x="171.7" y="46.6">1</text>
<text x="187.9" y="46.6">1</text>
<text x="79.2" y="50.3">BT_PCM_SYNC</text>
<text x="79.9" y="49.1">BT_PCM_OUT</text>
<text x="66.6" y="59">GPIO_2</text>
<text x="66.6" y="56.6">GPIO_0</text>
<text x="66.6" y="57.8">GPIO_1</text>
<text x="81" y="54.1">BT_I2S_CLK</text>
<text x="81.4" y="57.8">BT_I2S_WS</text>
<text x="81.5" y="56.6">BT_I2S_DO</text>
<text x="82" y="55.3">BT_I2S_DI</text>
<text x="153" y="54.1">1</text>
<text x="171.7" y="54.1">1</text>
<text x="187.9" y="54.1">1</text>
<text x="66.6" y="65.2">GPIO_7</text>
<text x="66.6" y="64">GPIO_6</text>
<text x="66.6" y="60.3">GPIO_3</text>
<text x="66.6" y="61.5">GPIO_4</text>
<text x="66.6" y="62.8">GPIO_5</text>
<text x="78.4" y="62.8">BT_HOST_WAKE</text>
<text x="79.2" y="61.5">BT_DEV_WAKE</text>
<text x="83.6" y="64">LPO_IN</text>
<text x="153" y="61.5">1</text>
<text x="171.7" y="61.5">1</text>
<text x="187.9" y="61.5">1</text>
<text x="66.6" y="66.5">GPIO_8</text>
<text x="66.6" y="67.7">GPIO_9</text>
<text x="66.6" y="69">GPIO_10</text>
<text x="81.4" y="70.2">BT_GPIO_5</text>
<text x="81.4" y="66.5">BT_GPIO_2</text>
<text x="81.4" y="67.7">BT_GPIO_3</text>
<text x="81.4" y="69">BT_GPIO_4</text>
<text x="66.6" y="74">WL_REG_ON</text>
<text x="66.6" y="77.7">PCIE_CLKREQ_L</text>
<text x="75.4" y="72.7">PCIE_RXTX_AVDD1P2</text>
<text x="76.5" y="74">PCIE_PLL_AVDD1P2</text>
<text x="79" y="77.7">PCIE_REFCLKN</text>
<text x="81.8" y="75.2">PCIE_RDN</text>
<text x="81.9" y="76.5">PCIE_RDP</text>
<text x="66.6" y="79">PCIE_PERST_L</text>
<text x="66.6" y="80.2">PCIE_PLL_AVSS</text>
<text x="66.6" y="81.4">PCIE_PME_L</text>
<text x="77.6" y="80.2">PCIE_RXTX_AVSS</text>
<text x="79" y="79">PCIE_REFCLKP</text>
<text x="80.6" y="83.9">PCIE_TESTN</text>
<text x="82" y="81.4">PCIE_TDN</text>
<text x="82" y="82.7">PCIE_TDP</text>
<text x="80.6" y="85.2">PCIE_TESTP</text>
</g>
<g font-size="1.1">
<text x="134" y="15.9">1</text>
<text x="155.2" y="15.9">1</text>
<text x="173.9" y="15.9">1</text>
<text x="190" y="15.9">1</text>
<text x="155.2" y="23.3">1</text>
<text x="173.9" y="23.3">1</text>
<text x="190" y="23.3">1</text>
<text x="155.2" y="30.8">1</text>
<text x="173.9" y="30.8">1</text>
<text x="190" y="30.8">1</text>
<text x="63.6" y="38.3">C8</text>
<text x="63.6" y="40.8">C9</text>
<text x="63.7" y="39.5">B8</text>
<text x="63.7" y="42">B9</text>
<text x="89.2" y="38.3">D10</text>
<text x="89.2" y="39.5">L5</text>
<text x="89.2" y="40.8">K5</text>
<text x="89.2" y="42">J5</text>
<text x="94.3" y="36.4" transform="rotate(-90 94.3 36.4)">1</text>
<text x="96.8" y="36.4" transform="rotate(-90 96.8 36.4)">1</text>
<text x="99.3" y="36.4" transform="rotate(-90 99.3 36.4)">1</text>
<text x="101.7" y="36.4" transform="rotate(-90 101.7 36.4)">1</text>
<text x="155.2" y="38.3">1</text>
<text x="173.9" y="38.3">1</text>
<text x="190" y="38.3">1</text>
<text x="63.6" y="47">D9</text>
<text x="63.7" y="43.3">A9</text>
<text x="63.7" y="44.5">A8</text>
<text x="89.2" y="45.7">M6</text>
<text x="89.2" y="43.3">H5</text>
<text x="89.2" y="47">J4</text>
<text x="155.2" y="45.7">1</text>
<text x="173.9" y="45.7">1</text>
<text x="190" y="45.7">1</text>
<text x="38.6" y="51.8">VIO_4356</text>
<text x="56.9" y="53.8" transform="rotate(-90 56.9 53.8)">1</text>
<text x="89.2" y="48.2">H4</text>
<text x="89.2" y="49.5">K6</text>
<text x="89.2" y="53.2">J6</text>
<text x="155.2" y="53.2">1</text>
<text x="173.9" y="53.2">1</text>
<text x="190" y="53.2">1</text>
<text x="40.8" y="58.8" transform="rotate(-90 40.8 58.8)">1</text>
<text x="48.3" y="55.7">1</text>
<text x="54.4" y="55.7">2</text>
<text x="62.9" y="55.7">G11</text>
<text x="63.1" y="58.2">F11</text>
<text x="63.1" y="56.9">F10</text>
<text x="63.5" y="59.4">G9</text>
<text x="89.2" y="55.7">G6</text>
<text x="89.2" y="54.4">G5</text>
<text x="89.2" y="56.9">L6</text>
<text x="40.8" y="65" transform="rotate(-90 40.8 65)">2</text>
<text x="51.9" y="62.6" transform="rotate(-90 51.9 62.6)">2</text>
<text x="63.6" y="60.7">H9</text>
<text x="63.7" y="64.4">E7</text>
<text x="63.7" y="63.2">F8</text>
<text x="63.7" y="61.9">F9</text>
<text x="63.7" y="65.7">F7</text>
<text x="89.2" y="60.7">L4</text>
<text x="89.2" y="65.7">A6</text>
<text x="89.2" y="61.9">J3</text>
<text x="89.2" y="63.2">F6</text>
<text x="134.4" y="64.3">VDD_CLDO_1P2_4356</text>
<text x="155.2" y="60.7">1</text>
<text x="173.9" y="60.7">1</text>
<text x="190" y="60.7">1</text>
<text x="51.9" y="68.7" transform="rotate(-90 51.9 68.7)">1</text>
<text x="62.9" y="68.2">H12</text>
<text x="63.7" y="66.9">E6</text>
<text x="89.2" y="71.9">B2</text>
<text x="89.2" y="69.4">A7</text>
<text x="89.2" y="66.9">D7</text>
<text x="89.2" y="68.2">K4</text>
<text x="121.7" y="68.2">1</text>
<text x="129.1" y="68.2">2</text>
<text x="63" y="73.1">A10</text>
<text x="63.6" y="76.8">D5</text>
<text x="89.2" y="74.4">B1</text>
<text x="89.2" y="76.8">A5</text>
<text x="89.2" y="73.1">B3</text>
<text x="89.2" y="75.6">C1</text>
<text x="106.7" y="76.2" transform="rotate(-90 106.7 76.2)">1</text>
<text x="112.9" y="76.2" transform="rotate(-90 112.9 76.2)">1</text>
<text x="121.7" y="76.8">1</text>
<text x="129.1" y="76.8">2</text>
<text x="48.3" y="80.6">1</text>
<text x="54.4" y="80.6">2</text>
<text x="63.6" y="78.1">C4</text>
<text x="63.6" y="80.6">C5</text>
<text x="63.7" y="79.3">B5</text>
<text x="89.2" y="78.1">A4</text>
<text x="89.2" y="81.8">A2</text>
<text x="89.2" y="79.3">B4</text>
<text x="89.2" y="80.6">A3</text>
<text x="89.2" y="83.1">C2</text>
<text x="106.7" y="79.9" transform="rotate(-90 106.7 79.9)">2</text>
<text x="112.9" y="79.9" transform="rotate(-90 112.9 79.9)">2</text>
<text x="89.2" y="84.3">C3</text>
<text x="100.5" y="101.1" transform="rotate(-90 100.5 101.1)">2</text>
<text x="100.5" y="97.4" transform="rotate(-90 100.5 97.4)">1</text>
<text x="106.7" y="101.1" transform="rotate(-90 106.7 101.1)">2</text>
<text x="106.7" y="97.4" transform="rotate(-90 106.7 97.4)">1</text>
<text x="112.9" y="101.1" transform="rotate(-90 112.9 101.1)">2</text>
<text x="112.9" y="97.4" transform="rotate(-90 112.9 97.4)">1</text>
<text x="119.2" y="101.1" transform="rotate(-90 119.2 101.1)">2</text>
<text x="119.2" y="97.4" transform="rotate(-90 119.2 97.4)">1</text>
<text x="124.2" y="101.1" transform="rotate(-90 124.2 101.1)">2</text>
<text x="124.2" y="97.4" transform="rotate(-90 124.2 97.4)">1</text>
<text x="129.1" y="101.1" transform="rotate(-90 129.1 101.1)">2</text>
<text x="129.1" y="97.4" transform="rotate(-90 129.1 97.4)">1</text>
<text x="127.2" y="107.4">PCIE_TX0_DN</text>
<text x="144.7" y="107.4">9</text>
<text x="153.5" y="103.5">PCIE_REFCLK0_DN</text>
<text x="153.6" y="104.7">PCIE_REFCLK0_DP</text>
<text x="174.4" y="103.5">11</text>
<text x="174.4" y="104.7">11</text>
<text x="127.2" y="108.7">PCIE_TX0_DP</text>
<text x="128.8" y="111.1">PCIE_RX0_DN</text>
<text x="128.8" y="112.3">PCIE_RX0_DP</text>
<text x="137.8" y="112.4" transform="rotate(-90 137.8 112.4)">1</text>
<text x="142.8" y="112.4" transform="rotate(-90 142.8 112.4)">1</text>
<text x="144.6" y="108.7">9</text>
<text x="146.5" y="112.3">9</text>
<text x="146.6" y="111.1">9</text>
<text x="137.8" y="118.5" transform="rotate(-90 137.8 118.5)">2</text>
<text x="142.8" y="118.5" transform="rotate(-90 142.8 118.5)">2</text>
<text x="159.7" y="136.6">Title</text>
<text x="159.7" y="140.3">Size</text>
<text x="160.9" y="141.6">A3</text>
<text x="164.6" y="141.6">BT&amp;WIFI_INTERFACE</text>
<text x="164.6" y="140.3">Document Number</text>
<text x="200.7" y="140.3">Rev</text>
<text x="202.1" y="142.3">P0.1</text>
<text x="159.7" y="144.1">Date:</text>
<text x="184.6" y="144.1">Sheet</text>
<text x="190.9" y="144.1">1</text>
<text x="194.5" y="144.1">of</text>
<text x="198.2" y="144.1">36</text>
</g>
<g font-size="1.1" fill="#f00">
<text x="106.4" y="38.9">o</text>
<text x="106.4" y="40.1">o</text>
<text x="106.4" y="41.4">o</text>
<text x="108.8" y="39.1">BT_DEV_EN_R</text>
<text x="108.8" y="40.4">UART_BT_RTS</text>
<text x="108.8" y="41.6">UART_BT_CTS</text>
<text x="126.7" y="40.4">11</text>
<text x="126.7" y="41.6">11</text>
<text x="126.8" y="39.1">11</text>
<text x="106.4" y="46.4">o</text>
<text x="106.4" y="47.6">o</text>
<text x="106.4" y="42.6">o</text>
<text x="106.4" y="43.9">o</text>
<text x="108.8" y="46.6">I2S_1_COMBO_CLK</text>
<text x="108.8" y="47.8">I2S_1_COMBO_TXD</text>
<text x="108.8" y="42.8">UART_BT_RXD</text>
<text x="108.8" y="44.1">UART_BT_TXD</text>
<text x="126.6" y="44.1">11</text>
<text x="126.8" y="42.8">11</text>
<text x="129.3" y="47.8">9</text>
<text x="129.4" y="46.6">9</text>
<text x="106.4" y="48.9">o</text>
<text x="106.4" y="50.1">o</text>
<text x="108.8" y="49.1">I2S_1_COMBO_RXD</text>
<text x="108.8" y="50.3">I2S_1_COMBO_FS</text>
<text x="128.7" y="50.3">9</text>
<text x="129.5" y="49.1">9</text>
<text x="15.4" y="56.4">1,11</text>
<text x="27.6" y="56.4">WIFI_HOST_WAKE_N</text>
<text x="44.2" y="55.7" transform="rotate(-180 44.2 55.7)">o</text>
<text x="24.9" y="60.5">10</text>
<text x="28.6" y="60.5">CWS_SYNC_PULSE</text>
<text x="48" y="60">o</text>
<text x="106.4" y="61.3">o</text>
<text x="106.4" y="62.5">o</text>
<text x="106.6" y="63.8">o</text>
<text x="108.8" y="61.5">BT_DEV_WAKE_R</text>
<text x="108.8" y="62.8">BT_HOST_WAKE</text>
<text x="108.9" y="64">WIFI_SLPCLK</text>
<text x="126.5" y="64">11</text>
<text x="127.8" y="62.8">10</text>
<text x="128.6" y="61.5">11</text>
<text x="25.6" y="77.7">9</text>
<text x="32.3" y="74.2">10</text>
<text x="36.2" y="77.7">PCIE_CLKREQ0_N</text>
<text x="43.6" y="74.2">WL_DEV_EN</text>
<text x="51.8" y="73.7">o</text>
<text x="52.9" y="76.8" transform="rotate(-180 52.9 76.8)">o</text>
<text x="15.4" y="81.3">1,11</text>
<text x="25.9" y="79">8</text>
<text x="27.6" y="81.3">WIFI_HOST_WAKE_N</text>
<text x="36.4" y="79">PCIE_PERST_N</text>
<text x="44.2" y="80.6" transform="rotate(-180 44.2 80.6)">o</text>
<text x="51.8" y="78.7">o</text>
<text x="129" y="88.6">o</text>
<text x="129" y="87.4">o</text>
<text x="129" y="86.2">o</text>
<text x="129" y="84.9">o</text>
<text x="129.7" y="89.3" transform="rotate(-180 129.7 89.3)">o</text>
<text x="132.5" y="88.9">PCIE_REFCLKP_4356</text>
<text x="132.5" y="87.7">PCIE_REFCLKN_4356</text>
<text x="132.5" y="86.4">PCIE_RDP_4356</text>
<text x="132.5" y="85.2">PCIE_RDN_4356</text>
<text x="129.7" y="90.6" transform="rotate(-180 129.7 90.6)">o</text>
<text x="132.4" y="91.4">PCIE_TDP_4356</text>
<text x="132.4" y="90.2">PCIE_TDN_4356</text>
<text x="125.1" y="107.3">o</text>
<text x="149.6" y="104.2" transform="rotate(-180 149.6 104.2)">o</text>
<text x="149.6" y="103" transform="rotate(-180 149.6 103)">o</text>
<text x="125.1" y="108.6">o</text>
<text x="125.3" y="111.1">o</text>
<text x="125.3" y="112.3">o</text>
</g>
<g font-size=".9">
<text x="21.5" y=".9">5</text>
<text x="62.2" y=".9">4</text>
<text x="102.8" y=".9">3</text>
<text x="143.5" y=".9">2</text>
<text x="184.1" y=".9">1</text>
<text x=".3" y="19.9">D</text>
<text x="204.8" y="19.9">D</text>
<text x=".3" y="55.6">C</text>
<text x="204.8" y="55.6">C</text>
<text x=".3" y="91.4">B</text>
<text x="204.8" y="91.4">B</text>
<text x=".3" y="127.1">A</text>
<text x="204.8" y="127.1">A</text>
<text x="21.5" y="145.2">5</text>
<text x="62.2" y="145.2">4</text>
<text x="102.8" y="145.2">3</text>
<text x="143.5" y="145.2">2</text>
<text x="184.1" y="145.2">1</text>
</g>
</svg>
